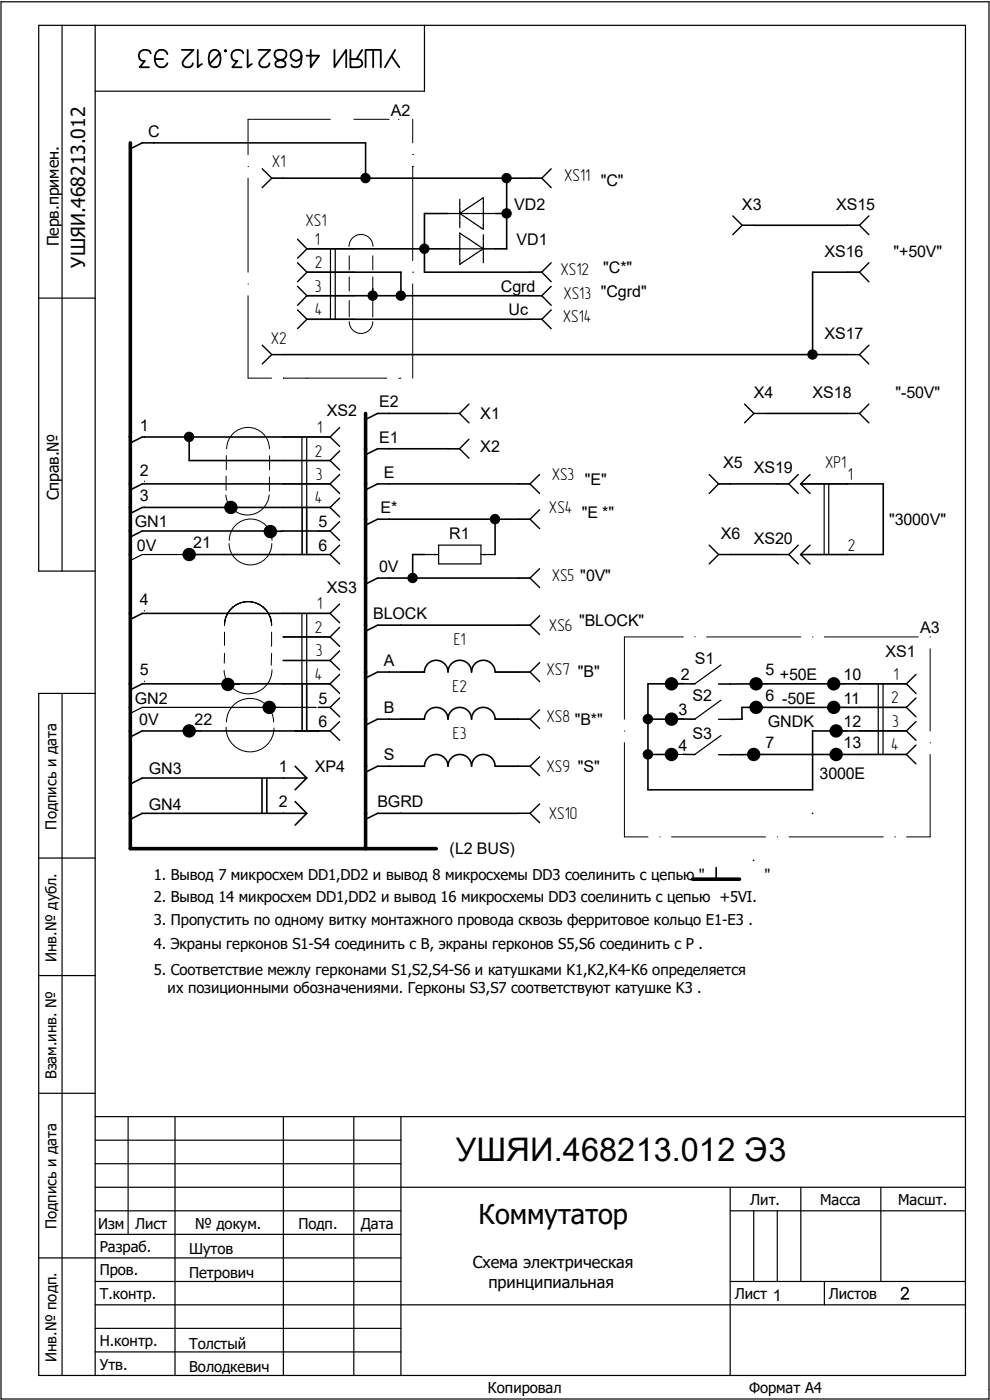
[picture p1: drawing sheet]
<svg xmlns="http://www.w3.org/2000/svg" width="210mm" height="297mm" viewBox="0 0 210 297" stroke-linecap="round" stroke-linejoin="round" font-family="sans-serif">
<g fill="none" stroke="#000" stroke-width=".34">
<path d="M27.6 31.6l2.6-1.3h47.4v7.5M60.2 37.8h52.2M107.5 37.8v15h-2.5M65.1 57.7h19.9v5M65.1 52.8h29.9M95 45.3h-5v12.4h22.4M105 45.3h2.5M159.9 47.8h19.9M179.8 57.7h-7.4v17.5M60.2 75.2h119.6M65.1 62.7h47.3M65.1 67.7h47.3"/>
<path d="M79.1 61.3v1.4M40.1 92.7v5h29.9M70 92.7h-39.8l-2.6 1.3M80.1 95.2h14.9M80.1 95.2l-2.5 1.3M95 87.7h-14.9l-2.5 1.3M162.4 87.7h17.4M40.1 117.6h27.5M48.9 107.7h-18.7l-2.6 1.2M50.1 107.7h19.9M57.1 112.6l.2 .2 10.3-.2M57.1 112.6h-26.9l-2.6 1.3"/>
<path d="M57.6 112.1l-.5 .5M64.1 107.7v9.9M65.1 107.7v9.9M70 102.7h-39.8l-2.6 1.2M90 117.6h-2.5v5M105 110.2v7.4M109.9 110.2h-29.8l-2.5 1.2M109.9 102.7h-29.8l-2.5 1.2M154.9 102.7h9.9M154.9 117.6h9.9M169.8 102.7h17.6v14.9h-17.6M60.1 135.1h9.9"/>
<path d="M70 130.1h-39.8l-2.6 1.3M109.9 122.6h-29.8l-2.5 1.3M109.9 132.6h-29.8l-2.5 1.3M48.6 144.9l-.1 .2M60.1 140.1h9.9M64.1 145.1v10M65.1 145.1v10M67.6 155.1h-37.4l-2.6 1.2M70 145.1h-39.8l-2.6 1.2M110 152.6h-5a2.5 2.5 0 0 0-2.5-2.5 2.5 2.5 0 0 0-2.5 2.5 2.5 2.5 0 0 0-2.5-2.5 2.5 2.5 0 0 0-2.5 2.5 2.5 2.5 0 0 0-2.5-2.5 2.5 2.5 0 0 0-2.5 2.5h-9.9l-2.5 1.2M110 142.6h-5a2.5 2.5 0 0 0-2.5-2.5 2.5 2.5 0 0 0-2.5 2.5 2.5 2.5 0 0 0-2.5-2.5 2.5 2.5 0 0 0-2.5 2.5 2.5 2.5 0 0 0-2.5-2.5 2.5 2.5 0 0 0-2.5 2.5h-9.9l-2.5 1.2M145 145l-7.5 .1v22.5h34.9v-12.5h19.9"/>
<path d="M145 152.5l-7.5 .1M159.9 145.1h-5M160.4 145.1h31.9M192.3 150.1h-34.9v2.5h-2.5M55.6 165.1v7.5M56.6 165.1v7.5M62.6 170.1l2.5 2.5M62.6 162.6l2.5 2.5M65.1 172.6h-34.9l-2.6 1.2M65.1 165.1h-34.9l-2.6 1.2M65.1 172.6l-2.5 2.4M65.1 165.1l-2.5 2.5"/>
<path d="M109.9 172.6h-29.8l-2.5 1.2M110 162.6h-5a2.5 2.5 0 0 0-2.5-2.5 2.5 2.5 0 0 0-2.5 2.5 2.5 2.5 0 0 0-2.5-2.5 2.5 2.5 0 0 0-2.5 2.5 2.5 2.5 0 0 0-2.5-2.5 2.5 2.5 0 0 0-2.5 2.5h-9.9l-2.5 1.2M137.5 160.1h4.9M145 160l-.1 .1M172.4 172.6h.1M192.3 160.1h-37.4M159.9 182.5h.1M191.3 273.8l.2-.5 .7-.1a.58 .58 0 0 1 .3 .9l-1.3 1.4h1.5"/>
</g>
<path d="M27.6 30.3v149.7h64.9M77.6 87.7v92.3M146.9 186.5h10" fill="none" stroke="#000" stroke-width=".76"/>
<g fill="none" stroke="#000" stroke-width=".25">
<path d="M.2 .4h209.6v296.4h-209.6zM13.2 5.4v115.8M20.2 5.4v286.4M90 5.4v13.9h-69.8M70.1 52.8v14.9M71.1 52.8v14.9M95 52.8h10M95 45.3h10M97.5 42.3v6M98 49.7l-.5-.3v6.6M98 49.8l4.5 3-5 3.3M102 42.3l-4.5 3 5 3.3"/>
<path d="M102.1 42.2l.4-.2v6.6M102.5 49.8v6M8.2 63.2h12M64.1 92.7v15M65.1 92.7v15M40.1 117.6h-9.9l-2.6 1.3M48.9 107.7h1.2M90 117.6h3M93 115.7h9v3.9h-9zM102 117.6h3M174.8 102.7v14.9M175.8 102.7v14.9"/>
<path d="M20.2 121.2h-12v-115.8h196.6v286.4h-196.6v-144.7h12M64.1 130.1v15M65.1 130.1v15M13.2 147.1v144.7M67.1 150.1h-36.9l-2.6 1.2M144.9 145.1h2.5M144.9 152.6h2.5M152.4 145.1h2.5M152.4 152.6h2.5M153 141.1l-5.6 3.9M153 148.5l-5.6 4M153 156l-5.6 4"/>
<path d="M186.3 145.1v15M187.3 145.1v15M144.9 160.1h2.5M152.4 160.1h2.5M8.2 182h12M8.2 207h12M8.2 231.9h12M20.2 236.9h184.6M27.2 236.9v25M37.1 236.9v54.9M60.1 236.9v54.9M75.1 236.9v54.9"/>
<path d="M85 236.9v54.9M20.2 256.9h64.8M20.2 251.9h184.6M20.2 246.9h64.8M20.2 241.9h64.8M154.9 251.9v39.9M154.9 256.9h49.9M159.9 256.9v15M164.9 256.9v15M169.9 251.9v20M186.9 251.9v20M8.2 266.9h76.8"/>
<path d="M20.2 276.8h184.6M20.2 271.9h64.8M20.2 261.9h64.8M154.9 271.9h49.9M174.9 271.9v4.9M20.2 281.8h64.8M20.2 286.8h64.8"/>
</g>
<g fill="none" stroke="#000" stroke-width=".21">
<path d="M32.6 30.2v.1M52.6 35.3h.1M52.6 37.8v19.9M57.7 37.8h2.5M70.1 25.3h-17.5v7.5M75.1 25.3h7.4M84.5 25.3l.1 .1M87.5 32.8h.1M87.5 35.3h.1M87.5 25.3v5M87.5 35.3v20M112.4 37.8h2.5"/>
<path d="M65.1 57.7h10M65.1 52.8h10M74 52.3a2.54 2.54 0 0 1 2.6-2.6 2.54 2.54 0 0 1 2.5 2.6M74.1 54.3v3M74.1 58.8v3M79.1 54.3v3M79.1 58.8v3M87.5 57.7h.1M95 52.8h2.5M95 45.3h2.5M102.5 52.8h2.5M102.5 45.3h2.5"/>
<path d="M112.4 57.7h2.5M157.4 47.8h2.5M179.8 47.8h2.5M179.8 57.7h2.5M52.6 60.2l.1 .1M52.6 62.7v17.5h5M57.7 75.2h2.5M65.1 67.7h10M65.1 62.7h10M74.1 63.8v3.4M74.1 68.2a2.5 2.5 0 0 0 2.5 2.5 2.5 2.5 0 0 0 2.5-2.5M79.1 63.8v3.4"/>
<path d="M87.5 60.2v20M112.4 67.7h2.5M112.4 62.7h2.5M179.8 75.2h2.5M30.6 92.6v.1M48 96.6v3.1M48.1 95.2a4.5 4.5 0 0 1 4.5-4.5 4.5 4.5 0 0 1 4.5 4.5M57.2 96.7v3M60.1 92.7h9.9M60.1 97.7h9.9M65.1 80.2l.1 .1M82 80.2l-21.8 .1"/>
<path d="M82.5 87.6v.1M82.5 95.1v.1M85 80.2l-.4 .1M95 95.2h2.5M95 87.7h2.5M159.9 87.7h2.5M179.8 87.7h2.5M30.6 102.1v.1M30.6 107.5v.2M40.1 117.6h2.5M47.9 105a4.6 4.6 0 0 0 4.6 4.3 4.6 4.6 0 0 0 4.6-4.3M48 101v3"/>
<path d="M48.6 115.3a4.5 4.5 0 0 0 4.5 4.5 4.5 4.5 0 0 0 4.6-4.5M48.6 114.6a4.5 4.5 0 0 1 4.6-4.5 4.5 4.5 0 0 1 4.5 4.5M48.9 107.7h2.6M57.1 101.2v3M57.3 112.8h2.6M60.1 107.7h9.9M60.1 102.7h9.9M67.5 117.6h2.5M67.5 112.6h2.5M82.5 102.5v.2M82.5 110v.2M90 117.6h2.5"/>
<path d="M102.5 117.6h2.5M109.9 102.7h2.5M109.9 110.2h2.5M152.4 117.6h2.5M152.4 102.7h2.5M164.8 117.6h2.5M164.8 102.7h2.5M169.8 117.6h10M169.8 102.7h10M30.6 129.5v.1M47.6 132.6a5 5 0 0 1 5-5 5 5 0 0 1 5 5M47.6 138.6v2.1"/>
<path d="M47.6 134.1v2.8M57.6 138.6l-.1 2.5M57.6 134.1v3M60.1 135.1h9.9M60.1 130.1h9.9M82.5 122.5v.1M85 132.5v.1M109.9 132.6h2.5M109.9 122.6h2.5M144.9 135.1h-12.4v17.5M147.4 135v.1M149.9 135.1h20"/>
<path d="M172.4 135.1h.1M174.9 135.1h19.9M197.3 135.1h.1M197.3 137.6v17.5M30.6 144.5v.1M40.1 155.1h2.5M48 154.3a5.1 5.1 0 0 0 5 5.2 5.1 5.1 0 0 0 5.1-5.1M48 153.2a5 5 0 0 1 5-5 5 5 0 0 1 5 5M48.3 145.2h2.5M57.1 150.1h2.5M57.7 142.1a5.1 5.1 0 0 1-5 5.1 5.1 5.1 0 0 1-5.2-5M60.1 145.1h9.9"/>
<path d="M60.1 140.1h9.9M67.5 150.1h2.5M67.5 155.1h2.5M82.5 142.5v.1M82.5 152.4v.2M85 152.6h5M85 142.6h5M105 152.6h7.4M105 142.6h7.4M132.5 157.6v19.9h5M132.5 155.1h.1M142.4 152.6h2.5"/>
<path d="M142.4 145.1h2.5M145 145h2.5M145 152.5h2.5M152.4 145.1h2.5M152.4 152.6h2.5M160.4 150.1h2.5M160.4 145.1h2.5M176.8 150.1h2.6M176.8 145.1h2.6M177.3 155.1h2.6M182.3 150.1h10M182.3 145.1h10"/>
<path d="M182.3 155.1h10M197.3 157.6h.1M60.1 164.9v.2M60.1 172.4v.2M82.5 162.4v.2M85 162.6h5M85 172.4v.2M105 162.6h7.4M109.9 172.6h2.5M140 177.5h.1M142.4 160.1h2.5M142.5 177.5h19.9"/>
<path d="M145 160h2.5M152.4 160.1h2.5M159.9 160.1h2.5M164.9 177.5h.1M167.4 177.5h20M177.3 160.1h2.6M182.3 160.1h10M189.8 177.5h.1M197.3 160.1v17.4h-5M151.9 184.1v2.5"/>
</g>
<g fill="#000" stroke="#000" stroke-width=".21">
<circle cx="77.5" cy="37.8" r=".99"/>
<circle cx="107.5" cy="37.8" r=".99"/>
<circle cx="90" cy="52.8" r=".99"/>
<circle cx="107.5" cy="45.3" r=".99"/>
<circle cx="79.1" cy="62.7" r=".99"/>
<circle cx="85" cy="62.7" r=".99"/>
<circle cx="172.4" cy="75.2" r=".99"/>
<circle cx="40.1" cy="92.7" r=".99"/>
<circle cx="40.1" cy="117.6" r=".99"/>
<circle cx="48.9" cy="107.6" r=".99"/>
<circle cx="57.1" cy="112.6" r=".99"/>
<circle cx="57.3" cy="112.8" r=".99"/>
<circle cx="105" cy="110.1" r=".99"/>
<circle cx="87.5" cy="122.6" r=".99"/>
<circle cx="40.1" cy="155" r=".99"/>
<circle cx="48.5" cy="145.1" r=".99"/>
<circle cx="57" cy="150.1" r=".99"/>
<circle cx="137.4" cy="152.5" r=".99"/>
<circle cx="142.4" cy="152.5" r=".99"/>
<circle cx="142.4" cy="145.1" r=".99"/>
<circle cx="160.3" cy="150.1" r=".99"/>
<circle cx="176.8" cy="150.1" r=".99"/>
<circle cx="176.8" cy="145.1" r=".99"/>
<circle cx="177.3" cy="155" r=".99"/>
<circle cx="137.4" cy="160" r=".99"/>
<circle cx="159.8" cy="160" r=".99"/>
<circle cx="177.3" cy="160" r=".99"/>
</g>
<g fill="none" stroke="#000" stroke-width=".8">
<circle cx="40.1" cy="117.6" r="1.02"/>
<circle cx="40.1" cy="117.6" r=".51"/>
<circle cx="49" cy="107.7" r="1.02"/>
<circle cx="49" cy="107.7" r=".51"/>
<circle cx="57.4" cy="112.8" r="1.02"/>
<circle cx="57.4" cy="112.8" r=".51"/>
<circle cx="40.1" cy="155.1" r="1.02"/>
<circle cx="40.1" cy="155.1" r=".51"/>
<circle cx="48.3" cy="145.2" r="1.02"/>
<circle cx="48.3" cy="145.2" r=".51"/>
<circle cx="57.1" cy="150.1" r="1.02"/>
<circle cx="57.1" cy="150.1" r=".51"/>
<circle cx="142.5" cy="152.6" r="1.02"/>
<circle cx="142.5" cy="145.1" r="1.02"/>
<circle cx="142.5" cy="152.6" r=".51"/>
<circle cx="142.5" cy="145.1" r=".51"/>
<circle cx="160.4" cy="150.1" r="1.02"/>
<circle cx="160.4" cy="145.1" r="1.02"/>
<circle cx="160.4" cy="150.1" r=".51"/>
<circle cx="160.4" cy="145.1" r=".51"/>
<circle cx="176.9" cy="150.1" r="1.02"/>
<circle cx="176.9" cy="145.1" r="1.02"/>
<circle cx="176.9" cy="150.1" r=".51"/>
<circle cx="176.9" cy="145.1" r=".51"/>
<circle cx="177.4" cy="155.1" r="1.02"/>
<circle cx="177.4" cy="155.1" r=".51"/>
<circle cx="142.5" cy="160.1" r="1.02"/>
<circle cx="142.5" cy="160.1" r=".51"/>
<circle cx="159.9" cy="160.1" r="1.02"/>
<circle cx="159.9" cy="160.1" r=".51"/>
<circle cx="177.4" cy="160.1" r="1.02"/>
<circle cx="177.4" cy="160.1" r=".51"/>
</g>
<g fill="none" stroke="#000" stroke-width=".3">
<path d="M55.6 35.8l2.1 2M57.7 37.8h2.5M57.7 37.8l-2.1 2M112.4 37.8h2.5M114.9 37.8l2 2M116.9 35.8l-2 2M63.1 55.8l2 1.9-2 2.1M63.1 50.8l2 2-2 2M112.4 57.7h2.5M114.9 57.7l2 2.1M116.9 55.8l-2 1.9M155.4 45.8l2 2"/>
<path d="M157.4 47.8h2.5M157.4 47.8l-2 2M179.8 47.8h2.5M179.8 57.7h2.5M182.3 57.7l2 2.1M182.3 47.8l2 2M184.3 55.8l-2 1.9M184.3 45.8l-2 2M55.6 73.2l2.1 2M57.7 75.2h2.5M57.7 75.2l-2.1 2M63.1 65.7l2 2-2 2"/>
<path d="M63.1 60.7l2 2-2 2.1M112.4 67.7h2.5M112.4 62.7h2.5M114.9 67.7l2 2M114.9 62.7l2 2.1M116.9 65.7l-2 2M116.9 60.7l-2 2M179.8 75.2h2.5M182.3 75.2l2 2M184.3 73.2l-2 2M72.1 95.7l-2.1 2 2.1 2M72.1 90.7l-2.1 2 2.1 2"/>
<path d="M95 95.2h2.5M95 87.7h2.5M97.5 95.2l2 2M97.5 87.7l2 2M99.5 93.2l-2 2M99.5 85.7l-2 2M157.9 85.7l2 2M159.9 87.7h2.5M159.9 87.7l-2 2M179.8 87.7h2.5M182.3 87.7l2 2M184.3 85.7l-2 2"/>
<path d="M67.5 117.6h2.5M67.5 112.6h2.5M70 117.6l2.1 2M70 112.6l2.1 2M72.1 115.7l-2.1 1.9M72.1 110.7l-2.1 1.9M72.1 105.7l-2.1 2 2.1 1.9M72.1 100.7l-2.1 2 2.1 2M109.9 102.7h2.5M109.9 110.2h2.5M112.4 102.7l2.1 2M112.4 110.2l2.1 1.9"/>
<path d="M114.5 100.7l-2.1 2M114.5 108.2l-2.1 2M150.5 115.7l1.9 1.9M150.5 100.7l1.9 2M152.4 117.6h2.5M152.4 117.6l-1.9 2M152.4 102.7h2.5M152.4 102.7l-1.9 2M164.8 117.6h2.5M164.8 102.7h2.5M167.3 117.6l2 2M167.3 102.7l2 2"/>
<path d="M169.3 115.7l-2 1.9M169.3 100.7l-2 2M171.8 115.7l-2 1.9 2 2M171.8 100.7l-2 2 2 2M72.1 133.1l-2.1 2 2.1 2M72.1 138.1l-2.1 2 2.1 2M72.1 128.1l-2.1 2 2.1 2M109.9 132.6h2.5M109.9 122.6h2.5M112.4 132.6l2.1 2M112.4 122.6l2.1 2M114.5 130.6l-2.1 2"/>
<path d="M114.5 120.6l-2.1 2M67.5 155.1h2.5M67.5 150.1h2.5M70 155.1l2.1 2M70 150.1l2.1 2M72.1 153.1l-2.1 2M72.1 148.1l-2.1 2M72.1 143.1l-2.1 2 2.1 2M109.9 152.6h2.5M109.9 142.6h2.5M112.4 152.6l2.1 2M112.4 142.6l2.1 2"/>
<path d="M114.5 150.6l-2.1 2M114.5 140.6l-2.1 2M194.3 158.1l-2 2 2 2M194.3 148.1l-2 2 2 2M194.3 153.1l-2 2 2 2M194.3 143.1l-2 2 2 2M109.9 162.6h2.5M109.9 172.6h2.5M112.4 162.6l2.1 1.9M112.4 172.6l2.1 1.9M114.5 160.6l-2.1 2M114.5 170.6l-2.1 2"/>
<path d="M151.9 184v2.5"/>
</g>
<g fill="none" stroke="#000" stroke-width=".38">
<path d="M32 11.3a1.28 1.28 0 0 0-2.1-.5 1.28 1.28 0 0 0 .3 2.1h.5l-1.1 1.4h2M34.6 12.5h-1.7a1.41 1.41 0 0 0 .9 1.7 1.41 1.41 0 0 0 1.7-.8M35.5 11.5a1.37 1.37 0 0 0-1.5-.9 1.37 1.37 0 0 0-1.1 1.4v.5M38.6 10.6h2.5l-2.2 2.3a.84 .84 0 0 0 .6 1.4h.7a.87 .87 0 0 0 .7-.9M42 10.6v3.7l.8-.7M44.8 10.8a1.22 1.22 0 0 1 1.8 .5 2.96 2.96 0 0 1-.4 2.8 1.24 1.24 0 0 1-1.7-.5 3.1 3.1 0 0 1 .3-2.8zM46.6 11.3l-2.2 2.3M47.8 10.6l.2 .2-.2 .1-.1-.1zM51.6 11.3a1.28 1.28 0 0 0-2-.5 1.28 1.28 0 0 0 .2 2.1h.6l-1.1 1.4h2M52.5 10.6v3.7l.9-.7M54.8 10.6h2.5l-2.1 2.3a.84 .84 0 0 0 .5 1.4h.7a.87 .87 0 0 0 .7-.9M58.4 10.9a1.49 1.49 0 0 1 2.3 .4 1.15 1.15 0 0 1-1 1.4l-.7 .2a.71 .71 0 0 0-.4 1.2l.5 .2 1.3-.2a.71 .71 0 0 0-.4-1.2 1.81 1.81 0 0 1-1.7-1.1z"/>
<path d="M64 11.8a1.17 1.17 0 0 1-1.7 1 1.17 1.17 0 0 1-.4-1.9 1.17 1.17 0 0 1 1.9 .2 3.3 3.3 0 0 1-.4 3 1.14 1.14 0 0 1-1.6-.3M65.9 10.6v3.7l1.8-2.5h-2.7M71 10.6v3.7l2.4-3.7v3.7M74.3 10.6v3.7h1.6l.6-.2a.86 .86 0 0 0 0-1.4l-.6-.2h-1.6M76.8 10.6l-1.2 1.9M77.6 14.3v-3.7h3.2v3.7M79.2 10.6v3.7M83.1 12l1.6 2.3M83.8 10.6l-2.1 3.7"/>
</g>
<text font-size="6.9" x="96.7" y="246.4">УШЯИ.468213.012 Э3</text>
<text font-size="5.8" x="101.5" y="259.7">Коммутатор</text>
<text font-size="4.1" x="18.1" y="56.8" transform="rotate(-90 18.1 56.8)">УШЯИ.468213.012</text>
<g font-size="3.6">
<text x="57.7" y="35.5">X1</text>
<text x="119.7" y="38.4">XS11</text>
<text x="64.8" y="47.9">XS1</text>
<text x="66.8" y="51.9">1</text>
<text x="66.8" y="56.9">2</text>
<text x="118.9" y="58.4">XS12</text>
<text x="66.8" y="61.9">3</text>
<text x="119.5" y="63.4">XS13 &quot;Cgrd&quot;</text>
<text x="66.8" y="66.9">4</text>
<text x="119.4" y="68.4">XS14</text>
<text x="57.4" y="72.9">X2</text>
<text x="67.3" y="91.9">1</text>
<text x="66.8" y="96.9">2</text>
<text x="67" y="101.8">3</text>
<text x="117.1" y="101.8">XS3</text>
<text x="175" y="99.3">XP1</text>
<text x="179.9" y="101.8">1</text>
<text x="66.8" y="106.8">4</text>
<text x="116.5" y="108.8">XS4</text>
<text x="179.9" y="116.8">2</text>
<text x="117.1" y="123.3">XS5 &quot;0V&quot;</text>
<text x="67.3" y="129.3">1</text>
<text x="66.8" y="134.3">2</text>
<text x="96.3" y="136.8">E1</text>
<text x="116.5" y="133.8">XS6</text>
<text x="67" y="139.3">3</text>
<text x="116" y="143.3">XS7 &quot;B&quot;</text>
<text x="66.8" y="144.2">4</text>
<text x="96" y="146.7">E2</text>
<text x="189.1" y="149.2">2</text>
<text x="189.6" y="144.2">1</text>
<text x="116" y="153.2">XS8 &quot;B*&quot;</text>
<text x="189.2" y="154.2">3</text>
<text x="96.1" y="156.7">E3</text>
<text x="189.1" y="159.2">4</text>
<text x="116" y="163.7">XS9 &quot;S&quot;</text>
<text x="116.4" y="173.7">XS10</text>
</g>
<g font-size="3.5">
<text x="100.3" y="269.1">Схема электрическая</text>
<text x="103.6" y="273.3">принципиальная</text>
</g>
<g font-size="3.4">
<text x="31.4" y="29">C</text>
<text x="82.9" y="24.5">A2</text>
<text x="127.5" y="39.5">&quot;C&quot;</text>
<text x="109.1" y="44.5">VD2</text>
<text x="157.4" y="44.5">X3</text>
<text x="177.4" y="44.5">XS15</text>
<text x="12.5" y="52.3" transform="rotate(-90 12.5 52.3)">Перв.примен.</text>
<text x="109.6" y="51.9">VD1</text>
<text x="128" y="58">&quot;C*&quot;</text>
<text x="174.9" y="54.5">XS16</text>
<text x="189.5" y="54.5">&quot;+50V&quot;</text>
<text x="106.3" y="61.9">Cgrd</text>
<text x="107.9" y="66.9">Uc</text>
<text x="174.9" y="71.9">XS17</text>
<text x="69.3" y="88.3">XS2</text>
<text x="80.4" y="86.4">E2</text>
<text x="101.9" y="88.9">X1</text>
<text x="159.9" y="84.4">X4</text>
<text x="172.4" y="84.4">XS18</text>
<text x="189.9" y="84.4">&quot;-50V&quot;</text>
<text x="29.7" y="91.4">1</text>
<text x="80.4" y="93.9">E1</text>
<text x="101.9" y="95.8">X2</text>
<text x="29.7" y="100.9">2</text>
<text x="81.4" y="101.4">E</text>
<text x="153.4" y="99.4">X5</text>
<text x="159.9" y="100.4">XS19</text>
<text x="12.5" y="106.2" transform="rotate(-90 12.5 106.2)">Справ.№</text>
<text x="29.7" y="106.4">3</text>
<text x="124.1" y="102.8">&quot;E&quot;</text>
<text x="28.6" y="111.8">GN1</text>
<text x="67.6" y="111.8">5</text>
<text x="80.7" y="108.9">E*</text>
<text x="123.4" y="109.8">&quot;E *&quot;</text>
<text x="188.6" y="111.3">&quot;3000V&quot;</text>
<text x="29" y="116.8">0V</text>
<text x="41" y="116.3">21</text>
<text x="67.6" y="116.8">6</text>
<text x="95.3" y="114.3">R1</text>
<text x="152.9" y="114.3">X6</text>
<text x="159.9" y="115.4">XS20</text>
<text x="69.3" y="125.8">XS3</text>
<text x="80.4" y="121.3">0V</text>
<text x="29.7" y="128.3">4</text>
<text x="79.2" y="131.3">BLOCK</text>
<text x="122.9" y="132.8">&quot;BLOCK&quot;</text>
<text x="195.2" y="134.3">A3</text>
<text x="29.7" y="143.3">5</text>
<text x="81.4" y="141.3">A</text>
<text x="147.4" y="140.8">S1</text>
<text x="162.4" y="143.3">5</text>
<text x="187.8" y="139.3">XS1</text>
<text x="28.6" y="149.3">GN2</text>
<text x="67.6" y="149.3">5</text>
<text x="144.4" y="144.3">2</text>
<text x="146.9" y="148.8">S2</text>
<text x="162.4" y="148.8">6 -50E</text>
<text x="165.4" y="144.3">+50E</text>
<text x="178.9" y="149.3">11</text>
<text x="178.9" y="144.3">10</text>
<text x="29.5" y="153.8">0V</text>
<text x="41.3" y="153.7">22</text>
<text x="67.6" y="154.3">6</text>
<text x="81.4" y="151.3">B</text>
<text x="143.9" y="151.8">3</text>
<text x="162.9" y="154.3">GNDK</text>
<text x="178.9" y="154.3">12</text>
<text x="81.4" y="161.2">S</text>
<text x="143.9" y="159.3">4</text>
<text x="146.9" y="156.8">S3</text>
<text x="162.4" y="158.8">7</text>
<text x="178.9" y="158.8">13</text>
<text x="31.6" y="164.3">GN3</text>
<text x="59.1" y="163.7">1</text>
<text x="66.8" y="163.7">XP4</text>
<text x="173.9" y="165.3">3000E</text>
<text x="31.6" y="171.7">GN4</text>
<text x="59.1" y="171.2">2</text>
<text x="80.1" y="171.2">BGRD</text>
<text x="95.4" y="181.1">(L2 BUS)</text>
</g>
<g font-size="3.2">
<text x="12" y="176" transform="rotate(-90 12 176)">Подпись и дата</text>
<text x="32.6" y="186.8">1. Вывод 7 микросхем DD1,DD2 и вывод 8 микросхемы DD3 соелинить с цепью &quot;</text>
<text x="32.6" y="191.3">2. Вывод 14 микросхем DD1,DD2 и вывод 16 микросхемы DD3 соелинить с цепью +5VI.</text>
<text x="162.2" y="186.8">&quot;</text>
<text x="32.6" y="196.3">3. Пропустить по одному витку монтажного провода сквозь ферритовое кольцо E1-E3 .</text>
<text x="32.6" y="201.3">4. Экраны герконов S1-S4 соединить с B, экраны герконов S5,S6 соединить с P .</text>
<text x="12" y="204.1" transform="rotate(-90 12 204.1)">Инв.№ дубл.</text>
<text x="32.6" y="206.8">5. Соответствие межлу герконами S1,S2,S4-S6 и катушками K1,K2,K4-K6 определяется</text>
<text x="35.6" y="210.6">их позиционными обозначениями. Герконы S3,S7 соответствуют катушке K3 .</text>
<text x="12" y="228.9" transform="rotate(-90 12 228.9)">Взам.инв. №</text>
<text x="159.2" y="255.7">Лит.</text>
<text x="174" y="255.7">Масса</text>
<text x="190.5" y="255.7">Масшт.</text>
<text x="12" y="260.8" transform="rotate(-90 12 260.8)">Подпись и дата</text>
<text x="20.8" y="260.6">Изм</text>
<text x="28.6" y="260.6">Лист</text>
<text x="41.4" y="260.6">№ докум.</text>
<text x="63.3" y="260.6">Подп.</text>
<text x="76.5" y="260.6">Дата</text>
<text x="21.2" y="265.6">Разраб.</text>
<text x="40.1" y="266.1">Шутов</text>
<text x="21.2" y="270.6">Пров.</text>
<text x="21.2" y="275.6">Т.контр.</text>
<text x="40.1" y="271.1">Петрович</text>
<text x="155.9" y="275.6">Лист 1</text>
<text x="175.9" y="275.6">Листов</text>
<text x="21.2" y="285.6">Н.контр.</text>
<text x="40.1" y="286.1">Толстый</text>
<text x="12" y="289" transform="rotate(-90 12 289)">Инв.№ подп.</text>
<text x="21.2" y="290.6">Утв.</text>
<text x="40.1" y="291.1">Володкевич</text>
<text x="103.5" y="295.6">Копировал</text>
<text x="158.9" y="295.6">Формат A4</text>
</g>
</svg>
